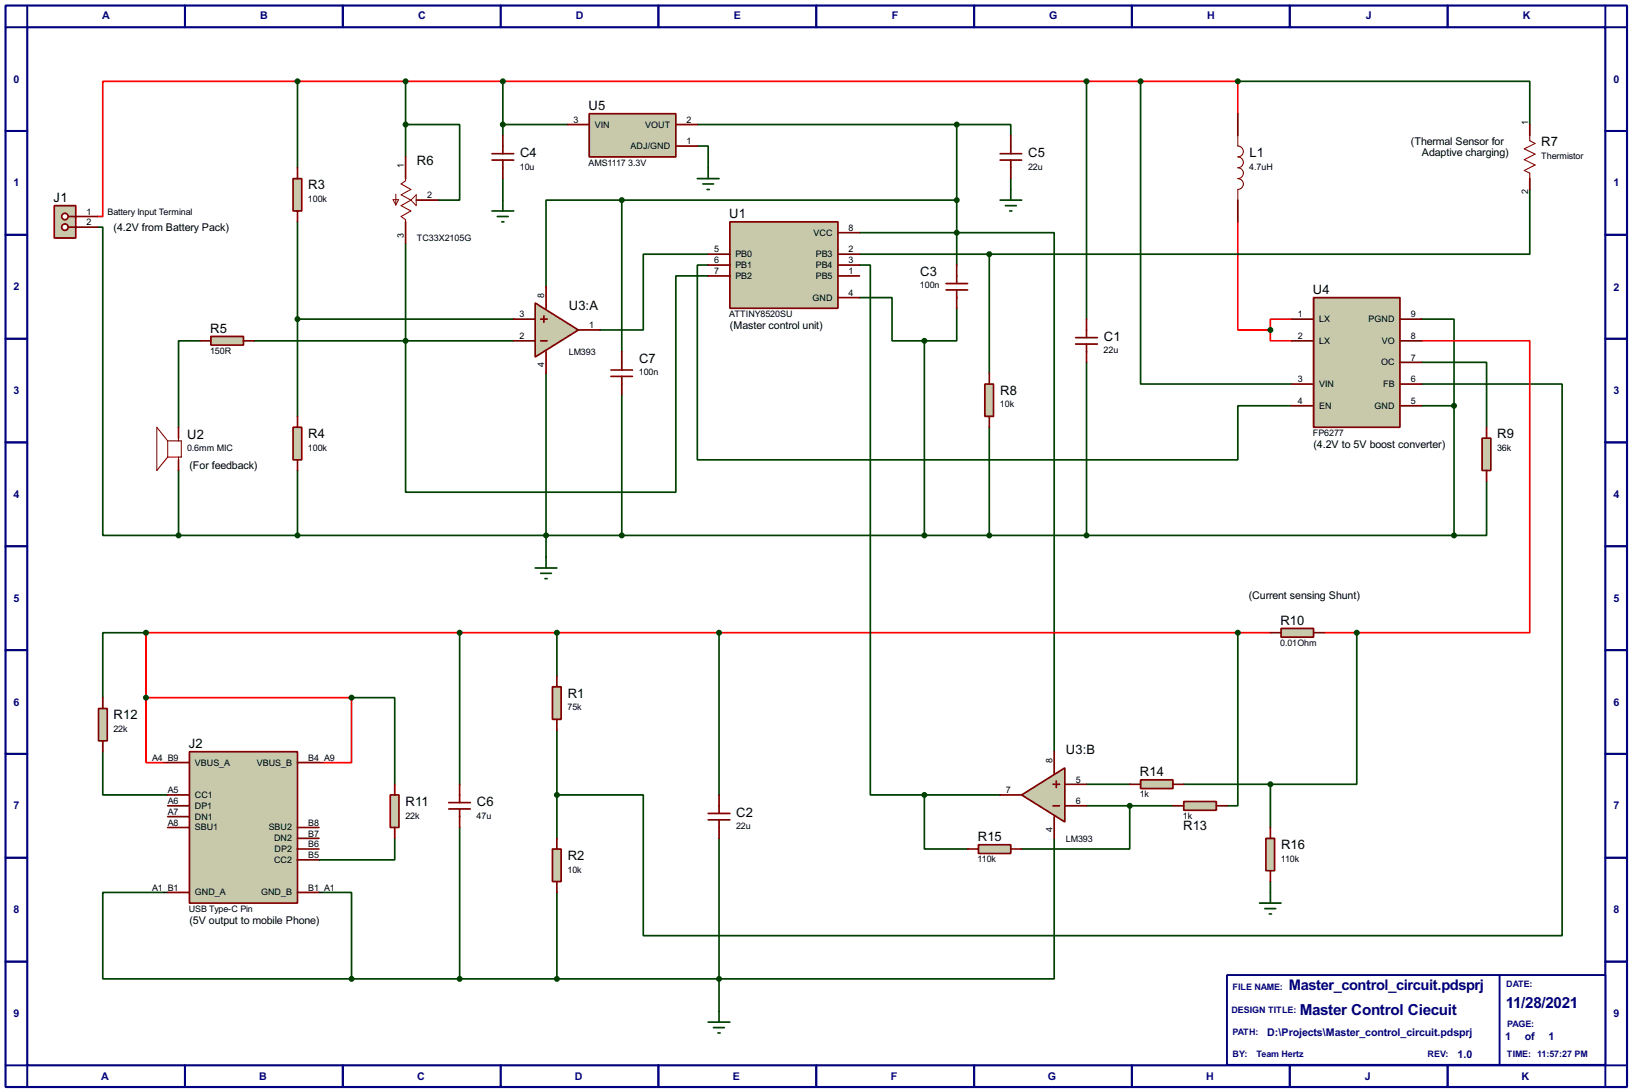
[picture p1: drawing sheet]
<svg xmlns="http://www.w3.org/2000/svg" width="383mm" height="256mm" viewBox="0 0 383 256" stroke-linecap="round" stroke-linejoin="round" font-family="sans-serif">
<path d="M1.3 1.3h381v254h-381zM6.4 6.4h370.8v243.8h-370.8z" fill="none" stroke="#000080" stroke-width=".5"/>
<g fill="none" stroke="#000080" stroke-width=".45">
<path d="M6.4 1.3v5.1h-5.1M43.5 1.3v5.1M80.6 1.3v5.1M117.7 1.3v5.1M154.7 1.3v5.1M191.8 1.3v5.1M228.9 1.3v5.1M266 1.3v5.1M303.1 1.3v5.1M340.2 1.3v5.1M377.2 1.3v5.1h5.1M1.3 30.8h5.1"/>
<path d="M377.2 30.8h5.1M1.3 55.2h5.1M377.2 55.2h5.1M1.3 79.6h5.1M377.2 79.6h5.1M1.3 103.9h5.1M377.2 103.9h5.1M1.3 128.3h5.1M377.2 128.3h5.1M1.3 152.7h5.1M377.2 152.7h5.1M1.3 177.1h5.1"/>
<path d="M377.2 177.1h5.1M1.3 201.5h5.1M377.2 201.5h5.1M1.3 225.9h5.1M377.2 225.9h5.1M1.3 250.2h5.1v5.1M43.5 250.2v5.1M80.6 250.2v5.1M117.7 250.2v5.1M154.7 250.2v5.1M191.8 250.2v5.1M228.9 250.2v5.1"/>
<path d="M266 250.2v5.1M303.1 250.2v5.1M340.2 250.2v5.1M382.3 250.2h-5.1v5.1"/>
</g>
<path d="M288.3 229h88.9v21.1h-88.9z" fill="#fff" stroke="#000080" stroke-width=".45"/>
<path d="M352.4 229v21.1" fill="none" stroke="#000080" stroke-width=".45"/>
<g fill="none" stroke="#004000" stroke-width=".4">
<path d="M69.9 19.1v20.3M95.3 19.1v17.8M118.2 19.1v12.7M255.3 19.1v55.9M268 19.1v71.1h35.6M290.9 19.1h68.6v10.2M95.3 29.3h12.7v17.7h-5.1M118.2 29.3h15.2M163.9 34.3h2.5v5.1M163.9 29.3h60.9M224.8 29.3h12.7v2.5M224.8 29.3v33"/>
<path d="M22.9 53.4h1.3v72.4h17.8M69.9 52.1v45.7M95.3 57.2v58.4h63.5v-50.8h7.6M118.2 42v5M146.1 47h-17.8v20.4M146.1 47h78.7M146.1 47v35.6M166.4 59.7h-15.2v17.8h-10.2M202 54.7h45.7v121.9M202 59.7h30.5M232.5 59.7v28M237.5 42v2.5"/>
<path d="M359.5 44.5v15.2h-127M69.9 75h50.8M166.4 62.3h-2.5v45.7h127v-12.7h12.7M202 62.3h2.5v124.4h12.7M202 69.9h7.6v10.2h7.6M224.8 72.4v7.7h-7.6M334.1 75h7.6v20.3M47 80.1h-5v20.3M59.7 80.1h61M128.3 87.7v43.2M146.1 92.8v33M217.2 80.1v45.7"/>
<path d="M255.3 85.1v40.7M334.1 90.2h33v129.6h-215.9v-33.1h-20.3M334.1 85.1h15.2v15.3M334.1 95.3h7.6M341.7 95.3v30.5M42 110.5v15.3M69.9 110.5v15.3M232.5 100.4v25.4M349.3 113.1v12.7h-7.6M42 125.8h299.7M34.3 148.6h-10.1v15.3M108 148.6v35.6"/>
<path d="M130.9 148.6v10.2M169 148.6v38.1M290.9 148.6v40.7h-2.6M318.8 148.6v35.6h-20.3M24.2 176.6v10.1h15.2M82.6 163.9h10.2v20.3M130.9 171.5v25.4M92.8 196.9v5.1h-17.8M108 194.4v35.5M169 196.9v40.6M217.2 186.7v12.7h10.2M217.2 186.7h17.8"/>
<path d="M247.7 196.9v33h-165.1M255.3 184.2h10.2M255.3 189.3h20.3M265.5 189.3v10.1h-25.4M278.2 184.2h20.3M298.5 184.2v10.2M39.4 209.6h-15.2v20.3h58.4M75 209.6h7.6v20.3M130.9 209.6v20.3M298.5 207.1v2.5"/>
</g>
<path d="M290.9 26.7v-7.6h-266.7v31.8h-1.3M290.9 52.1v25.4h7.6M298.5 77.5v2.6h5.1M303.6 75h-5.1v2.5M334.1 80.1h25.4v68.5h-48.3M298.5 148.6h-264.2v15.3M34.3 163.9v15.2h5.1M34.3 163.9h48.3v15.2h-7.6" fill="none" stroke="#f00" stroke-width=".4"/>
<path d="M129.8 161.3h2.1v7.7h-2.1z" fill="#c8c8aa" stroke="#800000" stroke-width=".4"/>
<path d="M130.9 158.8v2.5M130.9 169v2.5" fill="none" stroke="#800000" stroke-width=".4"/>
<path d="M129.8 199.4h2.1v7.7h-2.1z" fill="#c8c8aa" stroke="#800000" stroke-width=".4"/>
<path d="M290.9 26.7v5.1M290.9 47v5.1M252.8 79.3h5.1M255.3 75v4.3M252.8 80.8h5.1M255.3 80.8v4.3M130.9 196.9v2.5M130.9 207.1v2.5" fill="none" stroke="#800000" stroke-width=".4"/>
<g fill="#004000" stroke="#004000" stroke-width=".4">
<circle cx="130.8" cy="186.7" r=".5"/>
<circle cx="268" cy="19.1" r=".5"/>
<circle cx="341.6" cy="125.8" r=".5"/>
<circle cx="130.8" cy="148.6" r=".5"/>
<circle cx="130.8" cy="229.9" r=".5"/>
</g>
<path d="M290.9 31.8v2.5a1.28 1.28 0 0 1 1.3 1.3 1.28 1.28 0 0 1-1.3 1.3 1.28 1.28 0 0 1 1.3 1.2 1.28 1.28 0 0 1-1.3 1.3 1.28 1.28 0 0 1 1.3 1.3 1.28 1.28 0 0 1-1.3 1.3 1.28 1.28 0 0 1 1.3 1.2 1.28 1.28 0 0 1-1.3 1.3v2.5" fill="none" stroke="#800000" stroke-width=".25"/>
<path d="M171.5 52.1h25.4v20.3h-25.4z" fill-rule="evenodd" fill="#c8c8aa" stroke="#800000" stroke-width=".4"/>
<path d="M166.4 59.7h5.1M196.9 59.7h5.1M196.9 54.7h5.1M166.4 62.3h5.1M166.4 64.8h5.1M196.9 69.9h5.1M196.9 62.3h5.1M196.9 64.8h5.1M42 100.4v2.5M42 108v2.5" fill="none" stroke="#800000" stroke-width=".4"/>
<circle cx="255.3" cy="125.8" r=".5" fill="#004000" stroke="#004000" stroke-width=".4"/>
<path d="M39.4 103.6h3.2v3.8h-3.2M39.4 103.6v3.8M39.4 103.6l-2.5-3.2v10.1l2.5-3.1" fill="none" stroke="#800000" stroke-width=".25"/>
<path d="M42 102.9v.7M42 107.4v.6" fill="none" stroke="#800000" stroke-width=".23"/>
<path d="M125.8 71.2l10.1 6.3-10.1 6.4z" fill="#c8c8aa" stroke="#800000" stroke-width=".4"/>
<path d="M120.7 75h5.1M127.1 75h1.5M127.8 74.2v1.5M128.3 67.4v5M135.9 77.5h5.1M120.7 80.1h5.1M127.1 80.1h1.5M128.3 82.6v5.1" fill="none" stroke="#800000" stroke-width=".4"/>
<path d="M68.9 42h2v7.6h-2z" fill="#c8c8aa" stroke="#800000" stroke-width=".4"/>
<path d="M69.9 39.4v2.6M69.9 49.6v2.5" fill="none" stroke="#800000" stroke-width=".4"/>
<path d="M68.9 100.4h2v7.6h-2z" fill="#c8c8aa" stroke="#800000" stroke-width=".4"/>
<path d="M69.9 97.8v2.6M69.9 108v2.5" fill="none" stroke="#800000" stroke-width=".4"/>
<circle cx="69.9" cy="75" r=".5" fill="#004000" stroke="#004000" stroke-width=".4"/>
<path d="M49.6 79h7.6v2.1h-7.6z" fill="#c8c8aa" stroke="#800000" stroke-width=".4"/>
<path d="M95.3 36.9v5.1M359.5 29.3v2.5M95.3 52.1v5.1M97.8 47h5.1M359.5 42v2.5M47 80.1h2.6M57.2 80.1h2.5" fill="none" stroke="#800000" stroke-width=".4"/>
<path d="M92.4 46.9h1.3l-.7 1.3zM93 45.6v2.6M95.3 42v.5M95.3 51.6v.5M96.6 47l1.2-1.2v2.5z" fill="none" stroke="#800000" stroke-width=".23"/>
<path d="M359.5 31.8v1.3l1.2 .6-2.5 1.3 2.5 1.2-2.5 1.3 2.5 1.3-2.5 1.3 1.3 .6v1.3M95.3 42.5l-1 .7 2.3 1.3-2.3 1.3 2.3 1.2-2.3 1.3 2.3 1.3-2.3 1.3 1 .7" fill="none" stroke="#800000" stroke-width=".25"/>
<g fill="#004000" stroke="#004000" stroke-width=".4">
<circle cx="95.3" cy="80.1" r=".5"/>
<circle cx="95.3" cy="19.1" r=".5"/>
<circle cx="69.9" cy="125.8" r=".5"/>
<circle cx="128.3" cy="125.8" r=".5"/>
<circle cx="95.3" cy="29.3" r=".5"/>
</g>
<path d="M231.4 90.2h2.1v7.6h-2.1z" fill="#c8c8aa" stroke="#800000" stroke-width=".4"/>
<path d="M232.5 87.7v2.5M232.5 97.8v2.6" fill="none" stroke="#800000" stroke-width=".4"/>
<g fill="#004000" stroke="#004000" stroke-width=".4">
<circle cx="232.4" cy="125.8" r=".5"/>
<circle cx="255.3" cy="19.1" r=".5"/>
</g>
<path d="M308.7 69.9h20.3v30.5h-20.3z" fill-rule="evenodd" fill="#c8c8aa" stroke="#800000" stroke-width=".4"/>
<path d="M303.6 75h5.1M329 75h5.1M303.6 90.2h5.1M303.6 80.1h5.1M303.6 95.3h5.1M329 85.1h5.1M329 90.2h5.1M329 80.1h5.1M329 95.3h5.1" fill="none" stroke="#800000" stroke-width=".4"/>
<g fill="#004000" stroke="#004000" stroke-width=".4">
<circle cx="298.5" cy="77.5" r=".5"/>
<circle cx="341.6" cy="95.3" r=".5"/>
</g>
<path d="M348.3 102.9h2v7.6h-2z" fill="#c8c8aa" stroke="#800000" stroke-width=".4"/>
<path d="M349.3 100.4v2.5M349.3 110.5v2.6" fill="none" stroke="#800000" stroke-width=".4"/>
<g fill="#004000" stroke="#004000" stroke-width=".4">
<circle cx="224.8" cy="54.7" r=".5"/>
<circle cx="168.9" cy="148.6" r=".5"/>
<circle cx="168.9" cy="229.9" r=".5"/>
<circle cx="217.2" cy="125.8" r=".5"/>
<circle cx="69.9" cy="19.1" r=".5"/>
<circle cx="41.9" cy="125.8" r=".5"/>
<circle cx="232.4" cy="59.7" r=".5"/>
</g>
<path d="M240.1 186.7l10.1-6.3v12.7z" fill="#c8c8aa" stroke="#800000" stroke-width=".4"/>
<path d="M247.7 176.6v5.1M235 186.7h5.1M247.5 189.3h1.5M247.5 184.2h1.5M247.7 191.8v5.1M248.2 183.4v1.6M250.2 189.3h5.1M250.2 184.2h5.1" fill="none" stroke="#800000" stroke-width=".4"/>
<path d="M301 147.6h7.7v2.1h-7.7z" fill="#c8c8aa" stroke="#800000" stroke-width=".4"/>
<path d="M298.5 148.6h2.5M308.7 148.6h2.5" fill="none" stroke="#800000" stroke-width=".4"/>
<path d="M12.8 48.3h5v7.6h-5z" fill="#c8c8aa" stroke="#800000" stroke-width=".4"/>
<path d="M16.1 50.9h1.7" fill="none" stroke="#800000" stroke-width=".4"/>
<circle cx="15.2" cy="50.9" r=".75" fill="#feffff" stroke="#800000" stroke-width=".4"/>
<path d="M16.1 53.4h1.7" fill="none" stroke="#800000" stroke-width=".4"/>
<circle cx="15.2" cy="53.4" r=".75" fill="#feffff" stroke="#800000" stroke-width=".4"/>
<path d="M17.8 50.9h5.1M17.8 53.4h5.1" fill="none" stroke="#800000" stroke-width=".4"/>
<path d="M44.5 176.6h25.4v35.5h-25.4z" fill-rule="evenodd" fill="#c8c8aa" stroke="#800000" stroke-width=".4"/>
<path d="M39.4 179.1h5.1M69.9 179.1h5.1M39.4 186.7h5.1M39.4 191.8h5.1M39.4 189.3h5.1M39.4 194.4h5.1M69.9 196.9h5.1M69.9 199.4h5.1M69.9 194.4h5.1M39.4 209.6h5.1M69.9 202h5.1M69.9 209.6h5.1" fill="none" stroke="#800000" stroke-width=".4"/>
<g fill="#004000" stroke="#004000" stroke-width=".4">
<circle cx="34.3" cy="163.9" r=".5"/>
<circle cx="108" cy="148.6" r=".5"/>
<circle cx="82.6" cy="229.9" r=".5"/>
<circle cx="108" cy="229.9" r=".5"/>
<circle cx="290.8" cy="19.1" r=".5"/>
</g>
<path d="M125.8 133.4h5.1M127.1 134.7h2.5M128.1 135.9h.5M128.3 130.9v2.5M169 237.5v2.6M166.4 240.1h5.1M167.7 241.4h2.5M168.7 242.6h.5" fill="none" stroke="#004000" stroke-width=".4"/>
<path d="M91.7 186.7h2.1v7.7h-2.1z" fill="#c8c8aa" stroke="#800000" stroke-width=".4"/>
<path d="M92.8 184.2v2.5M92.8 194.4v2.5" fill="none" stroke="#800000" stroke-width=".4"/>
<path d="M23.2 166.4h2v7.6h-2z" fill="#c8c8aa" stroke="#800000" stroke-width=".4"/>
<path d="M24.2 163.9v2.5M24.2 174v2.6" fill="none" stroke="#800000" stroke-width=".4"/>
<g fill="#004000" stroke="#004000" stroke-width=".4">
<circle cx="82.6" cy="163.9" r=".5"/>
<circle cx="34.3" cy="148.6" r=".5"/>
</g>
<path d="M278.2 188.3h7.6v2h-7.6z" fill="#c8c8aa" stroke="#800000" stroke-width=".4"/>
<path d="M275.6 189.3h2.6M285.8 189.3h2.5" fill="none" stroke="#800000" stroke-width=".4"/>
<path d="M268 183.2h7.6v2h-7.6z" fill="#c8c8aa" stroke="#800000" stroke-width=".4"/>
<path d="M265.5 184.2h2.5M275.6 184.2h2.6" fill="none" stroke="#800000" stroke-width=".4"/>
<g fill="#004000" stroke="#004000" stroke-width=".4">
<circle cx="318.8" cy="148.6" r=".5"/>
<circle cx="290.8" cy="148.6" r=".5"/>
</g>
<path d="M229.9 198.4h7.6v2.1h-7.6z" fill="#c8c8aa" stroke="#800000" stroke-width=".4"/>
<path d="M227.4 199.4h2.5M237.5 199.4h2.6" fill="none" stroke="#800000" stroke-width=".4"/>
<g fill="#004000" stroke="#004000" stroke-width=".4">
<circle cx="265.4" cy="189.3" r=".5"/>
<circle cx="217.2" cy="186.7" r=".5"/>
</g>
<path d="M297.5 196.9h2v7.6h-2z" fill="#c8c8aa" stroke="#800000" stroke-width=".4"/>
<path d="M298.5 194.4v2.5M298.5 204.5v2.6" fill="none" stroke="#800000" stroke-width=".4"/>
<circle cx="298.5" cy="184.2" r=".5" fill="#004000" stroke="#004000" stroke-width=".4"/>
<path d="M296 212.1h5M297.2 213.4h2.6M298.3 214.7h.5M298.5 209.6v2.5" fill="none" stroke="#004000" stroke-width=".4"/>
<path d="M138.5 26.7h20.3v10.2h-20.3z" fill-rule="evenodd" fill="#c8c8aa" stroke="#800000" stroke-width=".4"/>
<g fill="none" stroke="#800000" stroke-width=".4">
<path d="M115.6 37.6h5.1M115.6 36.1h5.1M118.2 31.8v4.3M118.2 37.6v4.4M133.4 29.3h5.1M158.8 34.3h5.1M158.8 29.3h5.1M235 37.6h5.1M235 36.1h5.1M237.5 31.8v4.3M237.5 37.6v4.4M222.3 68.1h5.1"/>
<path d="M222.3 66.6h5.1M224.8 62.3v4.3M224.8 68.1v4.3M143.6 88.4h5M143.6 86.9h5M146.1 82.6v4.3M146.1 88.4v4.4M105.5 190h5M105.5 188.5h5M108 184.2v4.3M108 190v4.4M166.4 191.1h5.1"/>
<path d="M166.4 192.6h5.1M169 186.7v4.4M169 192.6v4.3"/>
</g>
<g fill="#004000" stroke="#004000" stroke-width=".4">
<circle cx="118.1" cy="19.1" r=".5"/>
<circle cx="118.1" cy="29.3" r=".5"/>
<circle cx="224.8" cy="29.3" r=".5"/>
<circle cx="224.8" cy="47" r=".5"/>
<circle cx="217.2" cy="80.1" r=".5"/>
<circle cx="146.1" cy="47" r=".5"/>
<circle cx="146.1" cy="125.8" r=".5"/>
</g>
<path d="M166.4 39.4v2.6M115.6 49.6h5.1M116.9 50.9h2.5M117.9 52.1h.5M118.2 47v2.6M163.9 42h5.1M165.2 43.2h2.5M166.2 44.5h.5M235 47h5.1M236.3 48.3h2.5M237.3 49.6h.5M237.5 44.5v2.5" fill="none" stroke="#004000" stroke-width=".4"/>
<g font-size="4" fill="#000080">
<text x="305.4" y="238.4">Master Control Ciecuit</text>
<text x="353.9" y="236.7">11/28/2021</text>
</g>
<text font-size="3.9" fill="#000080" x="302.9" y="232.6">Master_control_circuit.pdsprj</text>
<g font-size="3.4">
<text x="138.3" y="25.9">U5</text>
<text x="362.2" y="34.4">R7</text>
<text x="98" y="38.7">R6</text>
<text x="122.2" y="36.8">C4</text>
<text x="241.6" y="36.8">C5</text>
<text x="293.6" y="37">L1</text>
<text x="12.6" y="47.5">J1</text>
<text x="72.4" y="44.5">R3</text>
<text x="171.4" y="51.3">U1</text>
<text x="216.2" y="64.8">C3</text>
<text x="308.5" y="69.1">U4</text>
<text x="133.7" y="72.9">U3:A</text>
<text x="49.4" y="78.2">R5</text>
<text x="259.4" y="80.1">C1</text>
<text x="150.2" y="85.2">C7</text>
<text x="235" y="92.8">R8</text>
<text x="44" y="103">U2</text>
<text x="72.4" y="102.9">R4</text>
<text x="351.8" y="102.9">R9</text>
<text x="300.9" y="146.8">R10</text>
<text x="133.4" y="163.9">R1</text>
<text x="26.7" y="169">R12</text>
<text x="44.4" y="175.8">J2</text>
<text x="250.5" y="177.1">U3:B</text>
<text x="267.9" y="182.4">R14</text>
<text x="95.3" y="189.3">R11</text>
<text x="112.1" y="189.3">C6</text>
<text x="173" y="191.8">C2</text>
<text x="229.8" y="197.6">R15</text>
<text x="278" y="195.1">R13</text>
<text x="133.4" y="202">R2</text>
<text x="301" y="199.5">R16</text>
</g>
<g font-size="2.8" fill="#000080">
<text x="24" y="4.5">A</text>
<text x="61.1" y="4.5">B</text>
<text x="98.2" y="4.5">C</text>
<text x="135.3" y="4.5">D</text>
<text x="172.4" y="4.5">E</text>
<text x="209.6" y="4.5">F</text>
<text x="246.5" y="4.5">G</text>
<text x="283.6" y="4.5">H</text>
<text x="320.9" y="4.5">J</text>
<text x="357.8" y="4.5">K</text>
<text x="3.2" y="19.4">0</text>
<text x="379.1" y="19.4">0</text>
<text x="3.2" y="43.8">1</text>
<text x="379.1" y="43.8">1</text>
<text x="3.2" y="68.2">2</text>
<text x="379.1" y="68.4">2</text>
<text x="3.2" y="92.6">3</text>
<text x="379.1" y="92.6">3</text>
<text x="3.2" y="117">4</text>
<text x="379.1" y="117">4</text>
<text x="3.2" y="141.4">5</text>
<text x="379.1" y="141.4">5</text>
<text x="3.2" y="165.8">6</text>
<text x="379.1" y="165.8">6</text>
<text x="3.2" y="190.1">7</text>
<text x="379.1" y="190.1">7</text>
<text x="3.2" y="214.5">8</text>
<text x="379.1" y="214.5">8</text>
<text x="3.2" y="238.9">9</text>
<text x="379.1" y="238.9">9</text>
<text x="297.7" y="243.3">D:\Projects\Master_control_circuit.pdsprj</text>
<text x="353.7" y="244.4">1</text>
<text x="358.3" y="244.4">of</text>
<text x="363.9" y="244.4">1</text>
<text x="342.5" y="248.4">1.0</text>
<text x="23.8" y="253.6">A</text>
<text x="60.9" y="253.6">B</text>
<text x="98" y="253.6">C</text>
<text x="135" y="253.6">D</text>
<text x="172.2" y="253.6">E</text>
<text x="209.3" y="253.6">F</text>
<text x="246.2" y="253.6">G</text>
<text x="283.4" y="253.6">H</text>
<text x="320.7" y="253.6">J</text>
<text x="357.5" y="253.6">K</text>
</g>
<g font-size="2.8">
<text x="331.5" y="34.1">(Thermal Sensor for</text>
<text x="334.1" y="36.6">Adaptive charging)</text>
<text x="26.7" y="54.3">(4.2V from Battery Pack)</text>
<text x="171.5" y="77.2">(Master control unit)</text>
<text x="308.7" y="105.2">(4.2V to 5V boost converter)</text>
<text x="44.5" y="110.3">(For feedback)</text>
<text x="293.4" y="140.7">(Current sensing Shunt)</text>
<text x="44.5" y="216.9">(5V output to mobile Phone)</text>
</g>
<g font-size="2.4">
<text x="134.8" y="28.9">3</text>
<text x="139.8" y="30">VIN</text>
<text x="151.6" y="30">VOUT</text>
<text x="161.3" y="28.9">2</text>
<text x="359.1" y="29.3" transform="rotate(-90 359.1 29.3)">1</text>
<text x="148.2" y="35">ADJ/GND</text>
<text x="161.3" y="33.9">1</text>
<text x="94.9" y="39.4" transform="rotate(-90 94.9 39.4)">1</text>
<text x="122.2" y="39.9">10u</text>
<text x="138.3" y="38.9">AMS1117</text>
<text x="147.6" y="38.9">3.3V</text>
<text x="241.6" y="39.9">22u</text>
<text x="293.6" y="39.9">4.7uH</text>
<text x="362.1" y="37.4">Thermistor</text>
<text x="72.4" y="47.4">100k</text>
<text x="100.4" y="46.6">2</text>
<text x="359.1" y="45.6" transform="rotate(-90 359.1 45.6)">2</text>
<text x="20.4" y="50.4">1</text>
<text x="20.4" y="52.9">2</text>
<text x="25.3" y="50.4">Battery Input Terminal</text>
<text x="94.9" y="55.8" transform="rotate(-90 94.9 55.8)">3</text>
<text x="97.9" y="56.6">TC33X2105G</text>
<text x="167.8" y="59.3">5</text>
<text x="191.1" y="55.4">VCC</text>
<text x="199.4" y="59.3">2</text>
<text x="199.4" y="54.3">8</text>
<text x="167.8" y="61.9">6</text>
<text x="167.8" y="64.4">7</text>
<text x="172.8" y="60.4">PB0</text>
<text x="172.8" y="62.9">PB1</text>
<text x="172.8" y="65.5">PB2</text>
<text x="191.7" y="60.4">PB3</text>
<text x="191.7" y="62.9">PB4</text>
<text x="191.7" y="65.5">PB5</text>
<text x="199.4" y="61.9">3</text>
<text x="199.4" y="64.4">1</text>
<text x="127.9" y="69.9" transform="rotate(-90 127.9 69.9)">8</text>
<text x="190.9" y="70.6">GND</text>
<text x="199.4" y="69.5">4</text>
<text x="216.2" y="67.7">100n</text>
<text x="122.1" y="74.6">3</text>
<text x="138.5" y="77.1">1</text>
<text x="171.3" y="74.5">ATTINY8520SU</text>
<text x="305" y="74.6">1</text>
<text x="309.9" y="75.6">LX</text>
<text x="321.6" y="75.6">PGND</text>
<text x="331.5" y="74.6">9</text>
<text x="49.4" y="83.2">150R</text>
<text x="122.1" y="79.7">2</text>
<text x="133.6" y="83.4">LM393</text>
<text x="259.3" y="83">22u</text>
<text x="305" y="79.7">2</text>
<text x="309.9" y="80.8">LX</text>
<text x="324.7" y="80.8">VO</text>
<text x="331.5" y="79.7">8</text>
<text x="127.9" y="86.3" transform="rotate(-90 127.9 86.3)">4</text>
<text x="150.1" y="88.1">100n</text>
<text x="305" y="89.8">3</text>
<text x="324.5" y="85.8">OC</text>
<text x="331.5" y="84.7">7</text>
<text x="331.5" y="89.8">6</text>
<text x="235" y="95.7">10k</text>
<text x="305" y="94.9">4</text>
<text x="309.9" y="90.9">VIN</text>
<text x="325" y="90.9">FB</text>
<text x="331.5" y="94.9">5</text>
<text x="309.9" y="96">EN</text>
<text x="323" y="96">GND</text>
<text x="44" y="106">0.6mm MIC</text>
<text x="72.4" y="105.9">100k</text>
<text x="308.5" y="102.5">FP6277</text>
<text x="351.8" y="105.9">36k</text>
<text x="300.8" y="151.8">0.01Ohm</text>
<text x="133.4" y="166.9">75k</text>
<text x="26.7" y="171.9">22k</text>
<text x="35.7" y="178.7">A4_B9</text>
<text x="45.8" y="179.8">VBUS_A</text>
<text x="60.3" y="179.8">VBUS_B</text>
<text x="72.4" y="178.7">B4_A9</text>
<text x="247.3" y="179.1" transform="rotate(-90 247.3 179.1)">8</text>
<text x="252.8" y="183.8">5</text>
<text x="39.4" y="186.3">A5</text>
<text x="39.4" y="191.4">A7</text>
<text x="39.4" y="188.9">A6</text>
<text x="45.8" y="187.4">CC1</text>
<text x="45.8" y="190">DP1</text>
<text x="236.4" y="186.3">7</text>
<text x="252.8" y="188.9">6</text>
<text x="267.8" y="187.3">1k</text>
<text x="39.4" y="194">A8</text>
<text x="45.8" y="192.5">DN1</text>
<text x="45.8" y="195.1">SBU1</text>
<text x="63.1" y="195.1">SBU2</text>
<text x="64.4" y="197.6">DN2</text>
<text x="72.4" y="196.5">B7</text>
<text x="72.4" y="194">B8</text>
<text x="95.2" y="192.3">22k</text>
<text x="112" y="192.3">47u</text>
<text x="173" y="194.7">22u</text>
<text x="247.3" y="195.5" transform="rotate(-90 247.3 195.5)">4</text>
<text x="250.4" y="197.7">LM393</text>
<text x="278" y="192.4">1k</text>
<text x="64.4" y="202.7">CC2</text>
<text x="64.5" y="200.1">DP2</text>
<text x="72.4" y="201.6">B5</text>
<text x="72.4" y="199">B6</text>
<text x="229.7" y="202.6">110k</text>
<text x="301" y="202.4">110k</text>
<text x="35.7" y="209.2">A1_B1</text>
<text x="72.4" y="209.2">B1_A1</text>
<text x="133.4" y="205">10k</text>
<text x="44.3" y="214.2">USB Type-C Pin</text>
<text x="45.8" y="210.3">GND_A</text>
<text x="61.3" y="210.3">GND_B</text>
</g>
<g font-size="2.4" fill="#000080">
<text x="289.6" y="232.4">FILE NAME:</text>
<text x="353.9" y="231.9">DATE:</text>
<text x="289.3" y="237.9">DESIGN TITLE:</text>
<text x="289.6" y="243.2">PATH:</text>
<text x="354.1" y="241.3">PAGE:</text>
<text x="289.6" y="248.2">BY:</text>
<text x="295.2" y="248.2">Team Hertz</text>
<text x="335.4" y="248.3">REV:</text>
<text x="354.1" y="248.3">TIME: 11:57:27 PM</text>
</g>
</svg>
